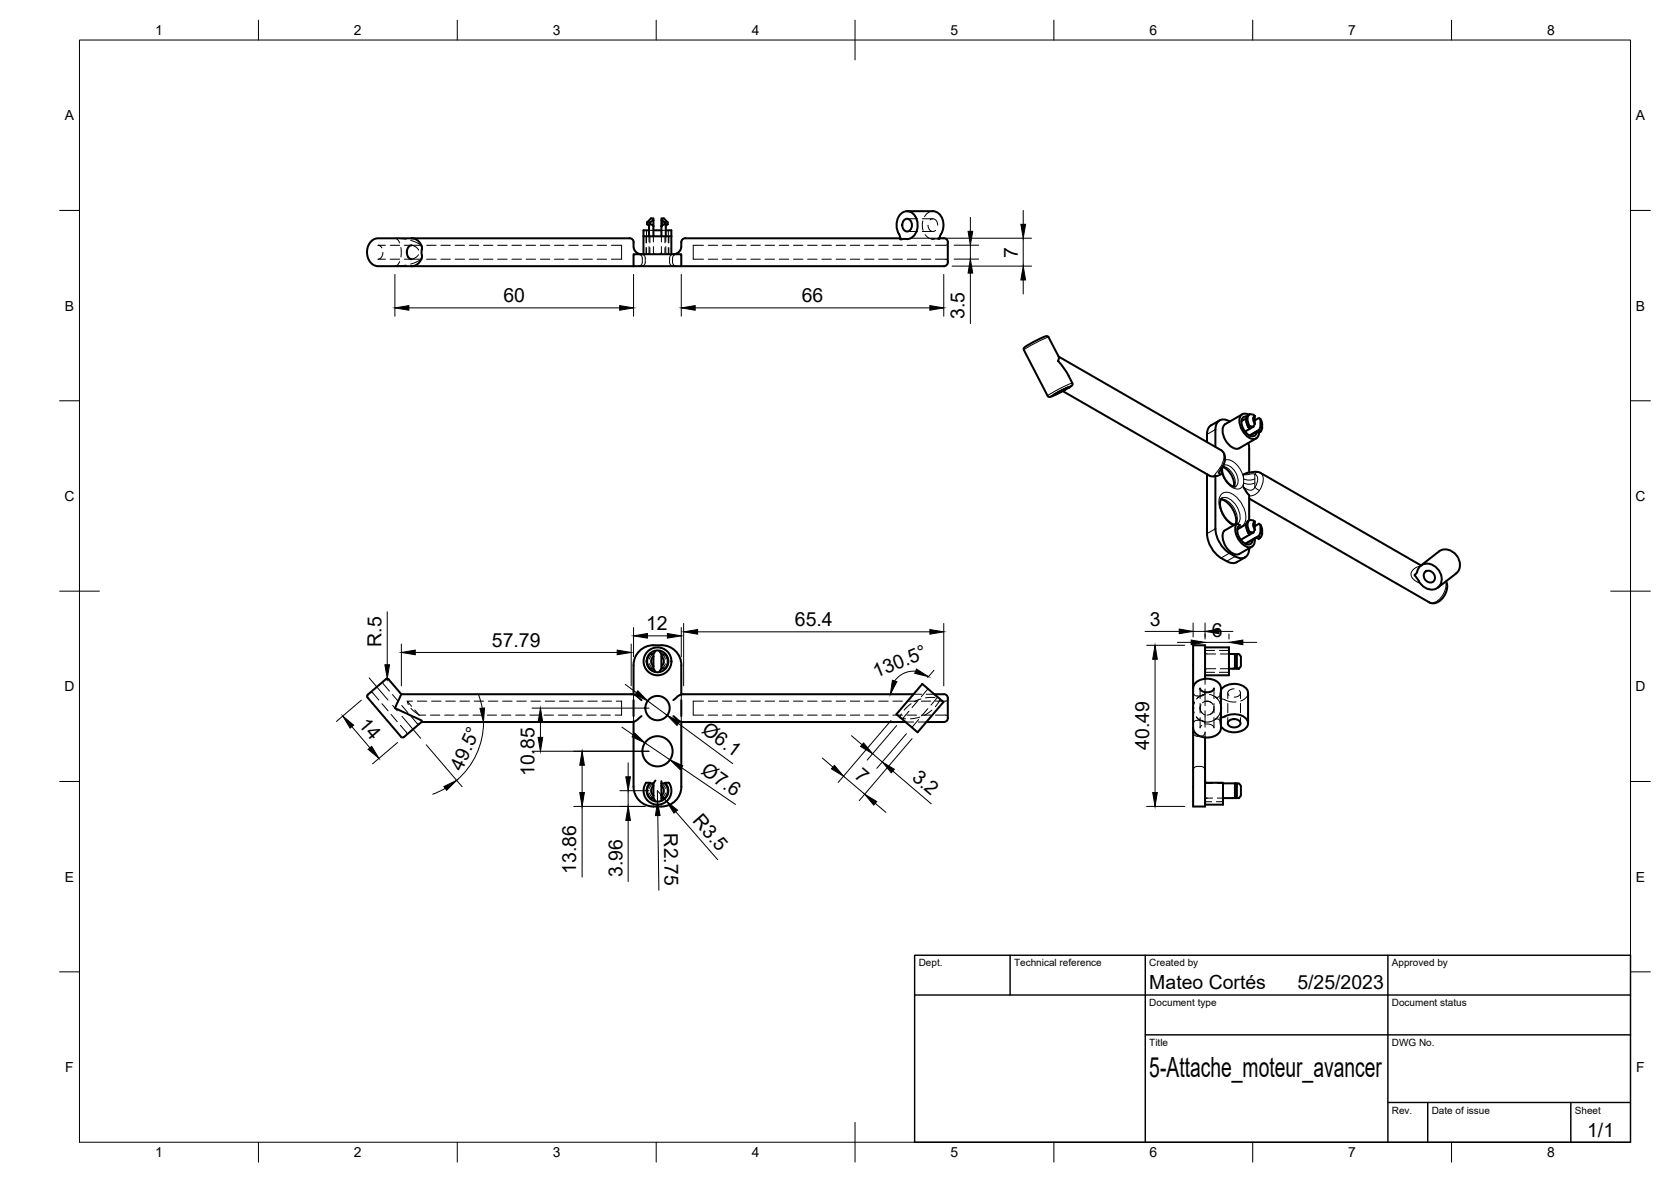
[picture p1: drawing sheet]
<svg xmlns="http://www.w3.org/2000/svg" width="420mm" height="297mm" viewBox="0 0 420 297" stroke-linecap="round" stroke-linejoin="round" font-family="sans-serif">
<!-- layer: Visible -->
<g fill="none" stroke="#000" stroke-width=".51">
<path d="M103.5 59.9a2.74 2.74 0 0 1 2.5 3.5l.1 .7M103.5 59.9h-8.4a3.6 3.6 0 0 0-2.5 5.2 2.73 2.73 0 0 0 2.5 1.8h8.4M103.5 59.9h54.8M158.3 59.9a1.01 1.01 0 0 1 1 1M161.8 59.4h7M162.7 55.9v.5h1l.6 .5M162.7 56.4l.4 .2 .1 .3v2.5M163.2 57.9h-1.4v6M163.5 55.9v.5M164.3 55.4v-.5h-.6l-1 1M164.3 55.4l-.8 .5h-.8M164.3 57.9h2"/>
<path d="M164.3 55.4v4M166.3 55.4v4M167.1 55.9v.5M167.4 57.9h1.4v6M167.9 56.4h-1l-.6 .5M167.9 55.9h-.8l-.4-.3a.37 .37 0 0 1-.4-.3 .37 .37 0 0 1 .3-.4h.3l1 1v.5M167.9 56.4l-.4 .2-.1 .3v2.5M172.3 59.9h54M172.3 59.9a1.01 1.01 0 0 0-1 1M226.3 59.7l-.1 .3M226.4 53.9a2.33 2.33 0 0 1 2.3-.8 2.33 2.33 0 0 1 1.7 1.8 3.7 3.7 0 0 1-2.1 5.2h-1.3a.46 .46 0 0 1-.6 0 .46 .46 0 0 1-.1-.6l-.1-.3a4.6 4.6 0 0 1 .2-5.3zM227.4 55.3a1.22 1.22 0 0 1 1.4-.1 1.22 1.22 0 0 1 .5 1.4 1.26 1.26 0 0 1-1.2 1.6 1.26 1.26 0 0 1-1.2-1.6z"/>
<path d="M228.1 53.1h6.5a3.5 3.5 0 0 1 2.4 4.8l-.6 1.3-.1 .7M235.9 59.9h1.4M237.3 59.9a1.01 1.01 0 0 1 1 1M103.5 61.6a1.87 1.87 0 0 0-1.2 1.8 1.87 1.87 0 0 0 1.2 1.7M103.5 66.9h55.8M106.1 64.1a2.68 2.68 0 0 1-2.6 2.8M159.3 60.9l.1 1.6a1.99 1.99 0 0 0 1.9 1.4M159.3 63.9h12v3h-12zM171.3 66.9h66M171.3 60.9l-.1 1.6a1.99 1.99 0 0 1-1.9 1.4M228.1 60.1h.2M238.3 60.9v5"/>
<path d="M238.3 65.9a1.01 1.01 0 0 1-1 1M266.2 89.6l40.8 23.5a3.2 3.2 0 0 1 .2 4.5l-.8 1.2M266.2 89.7l-2.5-5a1.16 1.16 0 0 0-1.6 .1l-4.1 2.2a.71 .71 0 0 0-.5 1l6 11.6 .5 .2 .8-.3 4-2.1M266.2 89.7l-.2 1 2.1 2.7 1.5 2.9a.92 .92 0 0 1-.8 1.1M267.2 98.3l37 21.3M268.6 97.3l-3.7 1.9M303.5 119.2v14.9a8 8 0 0 0 6.6 7.4l.8-.2M303.5 109.2v1.9M304.2 119.6l1 .1M304.5 106.8a2.42 2.42 0 0 0-1 2.3M305.6 119.6l-.4 .1M305.6 119.6v13.3a8.1 8.1 0 0 0 5 6.9"/>
<path d="M306.7 105.6l-2.2 1.3M307 119.2l-.8 .4h-.6M307.3 117.4l.1 1.6 .8 1.6 1.3 1.4 .8 .3h.4M307.4 117.4a4.8 4.8 0 0 1 2.8 4.9M307.6 117h.1M308.1 106.6a2.68 2.68 0 0 0-.3 3.3 4.2 4.2 0 0 0 3.4 2.9l4.6-2.6M309.2 105.9a2.17 2.17 0 0 0-2.5-.3 2.17 2.17 0 0 0-1.1 2.3v4.4M312.4 104.1l-4.3 2.5M312.7 119.2l1.6-.5a3.9 3.9 0 0 1 2.6 .1l40.4 23.3M313.4 105.2l-1.2 .6M313.5 104.7a1.26 1.26 0 0 0-1.3 1.7 3.7 3.7 0 0 0 2.8 3.2 1.09 1.09 0 0 0 1-1M313.9 107.3l.3 .3-.1 .3"/>
<path d="M313.9 111.3l.2 1.5v6M314 104.2a1.5 1.5 0 0 0-1.7 0 1.5 1.5 0 0 0-.7 1.6 5 5 0 0 0 3.5 4.5 1.41 1.41 0 0 0 1.5-1.6M314.1 107.9l-1 .5M314.2 104.1a2.13 2.13 0 0 0-.3 3.2M314.2 104.1l1 .1 .3 .3v2M314.2 107.1l1 .1M314.2 107.1l-.3 .2M314.2 104.1a2.29 2.29 0 0 0 0 3M315.2 107.2l-1.1 .7M315.5 105.6l1.1-.6 .3 .3v2.1l-.3 .7-2.4 1.3M315.5 106.5l-.3 .7M315.5 104.5a1.39 1.39 0 0 0 0 2"/>
<path d="M315.5 105.6h.1M315.6 108.7l1.1-.7 .2 .5-.4 .2zM315.8 108.6l-1.5 .9M316.7 108h-.1M316.9 105.3a1.39 1.39 0 0 1 0 2M317.4 106.6v.8M317.4 107.4l-.2 .7-.3 .4M307 125.5l1.4 .7 1.5 1.6 .8 2 .1 .8-.1 1.1M307.3 125.2l-.4 .4-.2 1.1 .6 2.2 1.4 2 .7 .5 1.1 .5M307.8 133.4a4.2 4.2 0 0 0 1.4 5.1 2.28 2.28 0 0 0 2.4 .7M311 131.5a4.2 4.2 0 0 0 1.3 5.1l.4 .4a1.64 1.64 0 0 0 2.1 .4 1.64 1.64 0 0 0 .7-2M311.7 131.9l-.7-.4-3.2 1.9"/>
<path d="M311.7 131.9l-.1 .1M311.7 131.9a2.54 2.54 0 0 0 .1 3.5l.4 .5a1.76 1.76 0 0 0 2.4 .6l.4-.9M312.7 122.5l1.4 1.9v6.3M313.4 131.7l-2.3 1.3M313.9 133.9l.3 .3-.1 .2M314.1 125.3l45.3 26.1a3.3 3.3 0 0 0 4-2.2l.5-1.8-.3-1.3M314.1 134.4l-2.1 1.2M314.1 137.8a2.16 2.16 0 0 1-1 2.3 2.16 2.16 0 0 1-2.5-.3M314.2 130.7a2.29 2.29 0 0 0 0 3M314.8 137.4l-3.2 1.8M315.2 133.8l-1-.1-.3 .2M315.2 133.8l-1.1 .6"/>
<path d="M315.5 131.1a1.36 1.36 0 0 0-1.8-.1 1.36 1.36 0 0 0-.3 1.8l.5 1.1M315.5 133.1l-.3 .7M315.5 131.1v2M315.5 131.1a1.39 1.39 0 0 0 0 2M315.8 135.2l-2.6 1.5M316.6 134.6l-3.5 2M316.8 135.2l-.3 .2-1-.2M316.9 131.9a1.39 1.39 0 0 1 0 2M316.9 131.9l-.3-.3-1.1 .6M316.9 133.9l-.3 .7 .2 .6M316.9 131.9v2M317.4 133.2a1.97 1.97 0 0 1-.6 2"/>
<path d="M313.1 140.1l-2.2 1.2M356.7 146a3.2 3.2 0 0 0 5.2 1.3 3.7 3.7 0 0 0-.3-4.2 3.7 3.7 0 0 0-3.9-1.2 2.93 2.93 0 0 0-1.5 2.1l-.1 .1a.44 .44 0 0 0-.4 .4 .44 .44 0 0 0 .3 .5l.7 1M357.3 142.1l4.5-3.5a3.6 3.6 0 0 1 5.3 2.8 2.8 2.8 0 0 1-1 2.7M358.2 143.8a1.58 1.58 0 0 1 2.2 .3 1.58 1.58 0 0 1-.1 2.1 1.68 1.68 0 0 1-1.9-.5 1.68 1.68 0 0 1-.2-1.9zM366.1 144.1l-4.6 3.6M92.4 175.3l8.5 9.9M100.9 174.5l-3.2-3.8a1.1 1.1 0 0 0-1.3 .5l-3.3 2.8a1.03 1.03 0 0 0-.7 1.3M100.9 174.5l-1.6 3.5 6.6 3 .2 .3-3.8 3.3a1.11 1.11 0 0 1-1.4 .6M100.9 174.5h58.4M159.3 176v4M159.3 174.5l.8 .4 1.2 1.1M161.3 180l-1.2 1-.8 .4"/>
<path d="M163.5 164.3h.2a.43 .43 0 0 1 .6 .1 .43 .43 0 0 1 0 .6M163.5 164.4a2.37 2.37 0 0 0 .2 3.6h.6M164.3 168l.5 .7M164.3 167.5v.5M164.3 162.2h2M164.3 165v2.5M164.3 162.1a5 5 0 0 0-5 5v7.4M164.3 164.9a1.6 1.6 0 0 0 0 2.5M164.8 163.6l-.5 .7M165.8 163.6l.5 .7M166.3 168l-.5 .7M166.3 164.3v3.7"/>
<path d="M166.3 162.1a5 5 0 0 1 5 5v7.4M166.3 164.9a1.6 1.6 0 0 1 0 2.5M166.3 164.3l.3 .2M166.5 164.5h.7a2.41 2.41 0 0 1 .1 3.4M167.2 167.9l-.9 .1M169.3 180l1.2 1 .8 .4M171.3 174.5l-.8 .4-1.2 1M171.3 176v4M229.7 174.5h-58.4M231.9 171.9l5.3 4.5-6.5 7.6-5.3-4.5zM234.9 174.5h2.4M237.3 174.4a1.01 1.01 0 0 1 1 1"/>
<path d="M238.3 175.5v5M300.7 171.6a4.3 4.3 0 0 1 6.1 .6l.2 .7v10a3.3 3.3 0 0 1-4.1 2.4 2.84 2.84 0 0 1-2.9-2.4v-10l.2-.8zM301.8 173l.5 .7 1 .3 1.3-.3 .4-.2 .2-.5M303 170.6v-8.4h-3v10.8M303 162.7h6v7h-6M307 173.4a4.4 4.4 0 0 1 6.5-.2l.3 .9v7.7M309 164.3h1.5M310.5 164.3v3.7h-1.5M310.5 168h.5M310.5 164.3h.5M311 164.3h.4a1.53 1.53 0 0 1 .6 1.9v.3a1.04 1.04 0 0 1-.8 1.5h-.2zM159.3 181.4v16.3a5 5 0 0 0 5 5 6.7 6.7 0 0 0 5.2-1.2 5 5 0 0 0 1.8-3.8v-16.3"/>
<path d="M159.3 181.4h-53.3M164.3 200v.6M164.3 197.5v-.2a.5 .5 0 0 0-.3-.5 .5 .5 0 0 0-.5 .1 2.64 2.64 0 0 0 0 3.7M164.3 197.5v2.5M164.3 197.5a1.6 1.6 0 0 0 0 2.5M164.8 196.2l-.5 .7M166.3 196.3v.6M166.3 196.9v.6M166.3 200v.1a.5 .5 0 0 0 .3 .5 .5 .5 0 0 0 .5 0M166.3 196.9h.2a1.1 1.1 0 0 1 1.3 1l.1 1.2-.3 .8-.5 .7M166.3 197.5v2.5M166.3 197.5a1.6 1.6 0 0 1 0 2.5"/>
<path d="M168.2 196.7a3.5 3.5 0 0 1-2.9 5.5 3.5 3.5 0 0 1-2.9-5.5h1a2.74 2.74 0 0 0 0 3.9 2.74 2.74 0 0 0 3.9 0 2.74 2.74 0 0 0-.1-3.9h1M171.3 181.4h56.4M232.9 181.4h4.4M238.3 180.4a1.01 1.01 0 0 1-1 1M300 182.9v19.8h3v-17.4M303 196.2l.2 .5M303 196.7h4.5v5.5h-4.5M307.5 196.9h3M308 180.1l-1 .2M308 180.1a4.6 4.6 0 0 1 5.6 .8 2.11 2.11 0 0 1-1.9 2.9 4.3 4.3 0 0 1-4.7-1.3M309 181.1a1.82 1.82 0 0 1 2.9 .7 1.74 1.74 0 0 1-1.6 1 1.74 1.74 0 0 1-1.6-1zM310.5 196.9v3.7h-3"/>
<path d="M310.5 196.9h.5M311 196.9h.4a1.53 1.53 0 0 1 .6 1.8v.4a1.01 1.01 0 0 1-.8 1.5h-.2zM163.5 200.6h.8M164.3 200.6l.5 .7M166.3 200.6v.5M310.5 200.6h.5"/>
<circle cx="165.3" cy="166.2" r="3.5"/>
<circle cx="165.3" cy="166.2" r="2.74"/>
<circle cx="165.3" cy="177.9" r="3.1"/>
<circle cx="165.3" cy="188.8" r="3.8"/>
</g>
<!-- layer: Hidden -->
<g fill="none" stroke="#000" stroke-width=".25">
<path d="M162.4 59.4v1.6M162.6 57.9v3.1M163.2 57.9h1.1M163.2 59.4v1.4M163.4 59.4v1.6M164.3 59.4v1.4M166.3 55.4l.9 .5v.5l-.5 .2-.2 .3M166.3 57.9h1.1M166.3 59.4v1.4M166.5 55.4l.8 .5v.5l-.6 .2-.2 .3zM167.2 59.4v1.6M167.4 59.4v1.4"/>
<path d="M168 57.9v3.1M168.2 59.4v1.6M226.3 59.9h.4l-.5 .1M228.1 58.2h2.6M228.1 55h2.6M231.9 58.2h2.7M231.9 55h2.7M232 55.5l-.1 1 .2 1.4M232.6 59a2.82 2.82 0 0 0 2.8 1.1h.3a.37 .37 0 0 0 .5 .1 .37 .37 0 0 0 .1-.5M233.3 56.6a1.24 1.24 0 0 0 .5 1.3 1.24 1.24 0 0 0 1.4 0M233.9 55.3a1.23 1.23 0 0 1 1.4 0 1.23 1.23 0 0 1 .5 1.3M234.6 53.1l-1.2 .4-.9 .9"/>
<path d="M235.9 59.9h.4M96.3 63.4a1.55 1.55 0 0 1-1.2 1.7h1.8M96.9 61.6h-1.8l.5 .2 .4 .5M98.1 61.6h2.4M98.1 65.1h2.4M100.5 65.7l-.5 .9-.7 .3 2.8-.3M100.8 62.2v2.4M101.7 61.6h4.4M101.7 65.1h4.4M102.1 60.1l-2.8-.2 .7 .3 .5 .9M102.5 62.3l.1 2.4M103.3 60.4a4.6 4.6 0 0 1 2.7 1.5"/>
<path d="M103.3 61.6a2.32 2.32 0 0 1 2 1.3M105.2 64a2.63 2.63 0 0 1-1.9 1.1M106 64.8v.1a5 5 0 0 1-2.7 1.5M107.3 61.6h2.4M107.3 65.1h2.4M110.8 61.6h2.4M110.8 65.1h2.4M114.4 61.6h2.4M114.4 65.1h2.4M118 61.6h2.4M118 65.1h2.4M121.6 61.6h2.4"/>
<path d="M121.6 65.1h2.4M125.1 61.6h2.4M125.1 65.1h2.4M128.7 61.6h2.4M128.7 65.1h2.4M132.3 61.6h2.4M132.3 65.1h2.4M135.9 61.6h2.3M135.9 65.1h2.3M139.4 61.6h2.4M139.4 65.1h2.4M143 61.6h2.4"/>
<path d="M143 65.1h2.4M146.6 61.6h2.3M146.6 65.1h2.3M150.2 61.6h2.3M150.2 65.1h2.3M153.7 61.6h2.6v3.5h-2.6M159.3 61.9a2.2 2.2 0 0 0 2.3 2.1l.6 .7v1.2a1 1 0 0 1-1 1M160.5 63.9a1 1 0 0 1 1 1v1a1 1 0 0 1-1 1M162.4 62.2v1.7M162.6 62.2v1.7M163.2 62v1.5l-.5 .4M163.4 62.2v1.7"/>
<path d="M164.3 62v1.4l.2 .4 .3 .1M165.8 63.9l.4-.2 .1-.3v.5M166.3 62v1.4M167.2 62.2v1.7M167.4 62v1.5l.5 .4M168 62.2v1.7M168.2 62.2v1.7M170.1 63.9a1 1 0 0 0-1 1v1a1 1 0 0 0 1 1M171.3 61.9a2.2 2.2 0 0 1-2.3 2.1l-.6 .5v1.4a1 1 0 0 0 1 1M176.9 61.6h-2.6v3.5h2.6M178.1 61.6h2.3M178.1 65.1h2.3"/>
<path d="M181.7 61.6h2.3M181.7 65.1h2.3M185.2 61.6h2.4M185.2 65.1h2.4M188.8 61.6h2.4M188.8 65.1h2.4M192.4 61.6h2.4M192.4 65.1h2.4M195.9 61.6h2.4M195.9 65.1h2.4M199.5 61.6h2.4M199.5 65.1h2.4"/>
<path d="M203.1 61.6h2.4M203.1 65.1h2.4M206.7 61.6h2.3M206.7 65.1h2.3M210.2 61.6h2.4M210.2 65.1h2.4M213.8 61.6h2.4M213.8 65.1h2.4M217.4 61.6h2.4M217.4 65.1h2.4M220.9 61.6h2.4M220.9 65.1h2.4"/>
<path d="M224.5 61.6h2.4M224.5 65.1h2.4M227.7 60.1h.6M228.1 61.6h2.4M228.1 65.1h2.4M231.7 61.6h2.3M231.7 65.1h2.3M234.9 60.1h-.6h.3M235.2 65.1h2.7l.4 .5M238.3 61.1l-.2 .4-.3 .1h-2.6M93 174.1l.4-.1 .3 .1 1.5 1.8M96 176.8l1.6 1.8"/>
<path d="M96.5 171.2l-.2 .3 .1 .4 1.5 1.8M98.3 179.5l1.6 1.9M98.7 174.5l1.5 1.9M101 177.3l1.6 1.8M102.4 176.2l.3 .8M103.3 178l2.1 1.7M103.3 180l1.5 1.8 .4 .1 .4-.1M103.7 176.2h-1.3l1.1 1.3M104.3 178.4l1.1 1.3M104.9 176.2h2.4M105.4 179.7h1.6M108.2 179.7h2.4"/>
<path d="M108.5 176.2h2.4M111.8 179.7h2.4M112.1 176.2h2.4M115.4 179.7h2.4M115.7 176.2h2.3M118.9 179.7h2.4M119.2 176.2h2.4M122.5 179.7h2.4M122.8 176.2h2.4M126.1 179.7h2.4M126.4 176.2h2.4M129.6 179.7h2.4"/>
<path d="M129.9 176.2h2.4M133.2 179.7h2.4M133.5 176.2h2.4M136.8 179.7h2.4M137.1 176.2h2.4M140.4 179.7h2.3M140.7 176.2h2.3M144 179.7h2.3M144.2 176.2h2.4M147.5 179.7h2.4M147.8 176.2h2.4M151.1 179.7h2.4"/>
<path d="M151.4 176.2h2.4M155 176.2h1.3v3.5h-1.6M159.3 180v1.4M159.3 174.5v1.5M163.3 166.8l.4 .7 .6 .5M164.3 164.3l-.6 .6-.4 .7M166.5 164.5l.8 1.1M167.3 166.8l-.8 1.1M171.3 174.5v1.5M171.3 180v1.4M176.9 176.2h-2.6v3.5h2.6M178.1 176.2h2.3"/>
<path d="M178.1 179.7h2.3M181.7 176.2h2.3M181.7 179.7h2.3M185.2 176.2h2.4M185.2 179.7h2.4M188.8 176.2h2.4M188.8 179.7h2.4M192.4 176.2h2.4M192.4 179.7h2.4M195.9 176.2h2.4M195.9 179.7h2.4M199.5 176.2h2.4"/>
<path d="M199.5 179.7h2.4M203.1 176.2h2.4M203.1 179.7h2.4M206.7 176.2h2.3M206.7 179.7h2.3M210.2 176.2h2.4M210.2 179.7h2.4M213.8 176.2h2.4M213.8 179.7h2.4M217.4 176.2h2.4M217.4 179.7h2.4M220.9 176.2h2.4"/>
<path d="M220.9 179.7h2.4M224.5 176.2h2.4M224.5 179.7h2.4M226.6 179.4l-.1 .2a.52 .52 0 0 0-.1 .7 .52 .52 0 0 0 .6 .2l.7 .1M228.1 176.2h2.4M228.1 179.7h2.4M228.6 178.7l-1.8 2M229.1 176.9l-1.8 1.6M229.7 174.5h2M230.9 176l-1.6 1.8M231.6 175.6l-1.7 .7M231.7 176.2h2.3"/>
<path d="M231.7 179.7h2.3M232.9 174.5h2M233.3 178.1l-1.5 1.8M233.3 173.1l-1.7 2M234.3 178.4l-1.9 1.4M235.1 175.3l-2.4 .1M235.2 179.7h2.7l.4 .5M235.8 175.2l-1.7 2M236.2 175.6l-.1 .7-.9 1.3M238.3 175.7l-.4 .5h-2.7M300 178l.2 1.1zM300 178h.1"/>
<path d="M300 173.9a1 1 0 0 0 1 1h1a1 1 0 0 0 1-1M300.2 176.7l-.2 1.3M300.4 176.4l-.4 1.6M301.1 175.4a2.13 2.13 0 0 1 1.9-.8v2.7M301.8 178h.1M301.8 178a1.74 1.74 0 0 0 1.3 1.6M301.8 173v2.6M301.8 176.8v2.3M301.8 177.6v.4M302 177.1a1.73 1.73 0 0 0 .4 2.2M302.9 176.3a1.75 1.75 0 0 1 2.1 .8M302.9 174.5l-1.3 .5-.7 .6"/>
<path d="M303 178.6v2.8l-.5-.1M303 163.6l.1 .5 .3 .2h2.3M303 170.6v1.4M303 173.2v1.3M303 163.5h2.4M303 169h2.4M304.1 174.5l1.3 .5 .7 .6M304.6 176.6a1.71 1.71 0 0 0-2.2 0M305.2 177.6a1.73 1.73 0 0 1-1 1.9M305.2 178.3a1.73 1.73 0 0 1-1.7 1.4M305.2 178h.1M305.2 173v2.6"/>
<path d="M305.2 176.8v2.3M305.6 175.2l.8 .7 .6 1.5M305.7 168h-2.3l-.2 .2-.2 .5M306.6 163.5h2.4M306.6 169h2.4M306.7 176.7l.3 1.3M306.8 174.5a.8 .8 0 0 1-1.3 .6M306.8 174.1v.4M306.8 174.4v.7a.29 .29 0 0 0-.1 .4 .29 .29 0 0 0 .4 .1l.7 .2a4.5 4.5 0 0 0 3 .6M306.9 168h2.1M306.9 164.3h2.1M307 178.5l-.6 1.5-.8 .7"/>
<path d="M307 178l-.2 1.1M307 178h.1M307 173.4l-.2 1M308.7 174.1v1.5M308.7 176.8v2.3M310 167.9l1.5 .1M310.3 173.1a1.19 1.19 0 0 0-1.5 1.5l.2 .2M311.5 164.3v.2h-1.5M311.6 173.6a.9 .9 0 0 1 .2 1 .9 .9 0 0 1-.9 .5l-.6 .1M311.9 174.1v1.5M311.9 176.8v2.3M313.8 174.1a2.42 2.42 0 0 1-1.8 2.1"/>
<path d="M100.7 182.3l1.5 1.7 .1 .5-.2 .2M163.3 199.3l.4 .7 .6 .6M164.3 196.9l-.6 .5-.4 .7M166.3 196.9l.6 .5 .4 .7M167.3 199.3l-.4 .7-.6 .6M227.7 181.4h2M230.9 181.4h2M231 180.8l-1.7 2M231.3 180.2l-2.4 .4M300 182a1 1 0 0 1 1-1h1a1.01 1.01 0 0 1 1 1M300 184a1 1 0 0 0 1 1h1a1 1 0 0 0 1-1M300 193.6a1 1 0 0 1 1-1h1a1 1 0 0 1 1 1"/>
<path d="M300.8 180.2l.9 .8zM301.8 180.3v2.6l.4-.6M303 196.3l.2 .4 .3 .2M303 181.4v1.4M303 183.9v1.4M303.2 196.7l.3 .2M303.5 196.9h1.4M305.2 180.3v2.6l-.2-.5-.4-.2-1.3-.2M305.5 180.8a.8 .8 0 0 1 1.3 .6M306.1 196.9h1.4M306.2 180.2l-1 .8a3.6 3.6 0 0 1-2.8 .3l-.7-.3M306.8 181.4v.4"/>
<path d="M306.8 181.5l.2 1M307 180.3h-.3l.1 1.2M308.7 180.3v1.5M311.9 180.3v1.5M303 201.1l.2-.4 .3-.1-.3 .2-.2 .5M303 201.5h1.7M303.5 200.6h1.4M305.9 201.5h1.6M306.1 200.6h1.4"/>
</g>
<!-- layer: Visible Narrow -->
<g fill="none" stroke="#000" stroke-width=".25">
<path d="M263.7 84.7l-3.2 1.4-3 1.8M264.8 99.3l4-2-2.3 1.3zM266 90.7h.1M268.8 97.4l.6-.5-3.1 1.4-2.2 1.4 3.7-1.7M269.7 96.3l-3.3 1.4-3 1.8M305.6 107.9l-2.1 1.3M306.9 118l.1 .1M307 117.9v1.3l-.5-.4M307 113.1a3.2 3.2 0 0 1 0 4l-.2 .5M307 118.1a5.7 5.7 0 0 0 4 4.8 1.55 1.55 0 0 0 1.7-1.5M307.2 117.7l-.4-.1-1.6 2.1M307.5 117.2a4 4 0 0 1 2.8 5.1"/>
<path d="M307.6 117a3 3 0 0 1 3.4 2.4 2.34 2.34 0 0 1-.3 2.9M308 115.6a3.7 3.7 0 0 1 3.9 2.5l.8 2.2M313.3 105.7l.1 .9 .7 1.2M315.5 119.2l-.3-.1-1.8 .2-.7-.1v1.1M315.5 119.2v2.2M315.5 119.2a2.02 2.02 0 0 1 .3 2.9l-.3 .4M315.8 108.6h-.1M316.5 118.6a.88 .88 0 0 0-1 .6M316.9 118.8a3.2 3.2 0 0 1 0 4.1l-.3 .4M305.6 132.9l-2.1 1.2M307 125.4a4.9 4.9 0 0 1 4.1 4.7l-.2 1.5M307.3 125.2a2.82 2.82 0 0 1 3.2 1.3 4.9 4.9 0 0 1 1 4.8l-.3 .3"/>
<path d="M309.1 139l-2.1 1.2M310 132.1a7.1 7.1 0 0 1-3.4-6.8 1.96 1.96 0 0 1 3.1-1.2 7.1 7.1 0 0 1 3.5 6.8 1.85 1.85 0 0 1-2 1.6M310.6 139.8l-2.2 1.2M312.7 121.4v1.1l.4 .2a1.52 1.52 0 0 0 2.4-.2M312.7 120.3v1.1M312.7 121.4l1.4 .3 1.4-.3M312.7 120.3l1.4 .4 1.4-.4M313.3 132.3l.1 .8 .7 1.3M315.5 122.5l1.1 .8M315.5 121.4v1.1M315.8 135.2h-.3M316.7 123.3a3 3 0 0 1-2.6 1.3"/>
<path d="M357 142.3a2.03 2.03 0 0 0-1.8 3l.8 .7 1.1 .6M363.5 146.1a5 5 0 0 1-3.2 5.4l-.9-.1"/>
</g>
<!-- layer: BORDER -->
<g fill="none" stroke="#000" stroke-width=".25">
<path d="M20 10.1h390v276.9h-390zM65 5.1v5M115 5.1v5M165 5.1v5M215 5.1v10M265 5.1v5M315 5.1v5M365 5.1v5M15 52.9h5M410 52.9h5M15 100.7h5M410 100.7h5"/>
<path d="M15 148.6h10M405 148.6h10M15 196.4h5M410 196.4h5M15 244.2h5M410 244.2h5M65 287v5M115 287v5M165 287v5M215 282.1v9.9M265 287v5M315 287v5"/>
<path d="M365 287v5"/>
</g>
<!-- layer: TITLEBLOCK -->
<path d="M230 240.1h180v46.9h-180zM230 250h180M254 240.1v9.9M288 240.1v46.9M349 240.1v46.9M288 260.1h122M349 277.1h61M359 277.1v9.9M395 277.1v9.9" fill="none" stroke="#000" stroke-width=".36"/>
<!-- layer: FD_Dimensions -->
<g fill="none" stroke="#000" stroke-width=".25">
<path d="M228.8 59.9h30.6M244 54.6v3.5M257.3 52.9v3.5M257.3 59.9v7M99.3 69v10.5M102.8 77.4h53M159.3 69v10.5M171.3 69v10.5M174.8 77.4h59M237.3 69v10.5M239.4 66.9h20M239.9 61.6h6.2"/>
<path d="M239.9 65.1h6.2M244 61.6v3.5M244 68.6v12.7M257.3 70.4v3.5M97.4 153.7v13.4M159.3 157.7v7.4M162.8 159.8h5M171.3 157.7v7.4M171.9 156.7v15.6M175.4 158.8h58.4M237.3 156.7v15.6M287.9 158.7h8.6"/>
<path d="M300 156.6v3.5M300 158.7h3M303 156.6v4M306.5 158.7h3.5M309 159.3v1.3M90.9 175.9l-6.3 5.4M97.4 170.6v.5M100.9 161.8v10.5M104.4 164h50.8M120.3 174.6l1 3.4M133.8 178h29.4M157.2 172l2.8 2.1"/>
<path d="M158.7 161.8v10.5M162.8 176.1l4.9 3.7M230.2 168.7a5.8 5.8 0 0 0-5.2 2.4M234.8 168.5l-1.5 1.8M288.3 162.2h9.6M290.4 165.7v33.5M296 161.4h3.5M303 161.4h6M312.5 161.4h3.5M88.5 182.6l4.5 5.3M100 186.6l-6.3 5.3M107.2 187.2l9 10.5"/>
<path d="M112 198.1l-3.2 1.5M121.6 181.4a19.3 19.3 0 0 1-6.8 14.7M133.8 188.8h29.4M135.9 181.4v3.9M146.4 192.3v6.9M155.9 198.7h7.3M156.4 182.7l2.9 2M157.9 191.7v3.5M157.9 198.7v4M162.2 186.7l6.2 4.2M170.6 181.8l13.6 10.1M171.3 192.9l13.7 9.3"/>
<path d="M206.8 190.5l2.6 2.3M212.1 195.1l5.3 4.5M214.1 184.9l2.6 2.2M219.4 189.4l2.4 2.1M224 181.1l-13.3 15.5M224.5 193.8l9.6 8.2M225.5 182.3l-7.5 8.7M227.9 184.4l-7.4 8.7M229.3 185.6l-13.3 15.6M144.3 202.7h17.9M146.4 202.7v17.7M157.9 206.2v15.3"/>
<path d="M165.4 204.9l.3 18.8M167.6 201.3l-2.3-2.6v2.8M169.9 204l10.6 12.1M220.1 201.9l2.6 2.2M288.3 202.7h9.6"/>
</g>
<g fill="#000" stroke="#000" stroke-width=".25">
<path d="M243.4 58.1h1.2l-.6 3.5zM256.7 56.4h1.2l-.6 3.5zM99.3 77.4l3.5-.6v1.2zM155.8 76.8l3.5 .6-3.5 .6zM171.3 77.4l3.5-.6v1.2zM233.8 76.8l3.5 .6-3.5 .6zM244 65.1l.6 3.5h-1.2zM257.3 66.9l.6 3.5h-1.2zM159.3 159.8l3.5-.6v1.2zM167.8 159.2l3.5 .6-3.5 .6zM171.9 158.8l3.5-.6v1.2zM233.8 158.2l3.5 .6-3.5 .6z"/>
<path d="M296.5 158.1l3.5 .6-3.5 .5zM303 158.7l3.5-.6v1.1zM96.8 167.1h1.1l-.5 3.5zM100.9 164l3.5-.6v1.1zM120.7 178l1.1-.1-.2 3.5zM155.2 163.4l3.5 .6-3.5 .5zM160.4 173.6l2.4 2.5-3.1-1.6zM224.4 170.9l1.1 .4-1.6 3.2zM230.5 168.1l2.9 1.9-3.4-.8zM290.4 162.2l.6 3.5h-1.2zM299.5 160.9l3.5 .5-3.5 .6zM309 161.4l3.5-.5v1.1z"/>
<path d="M86.2 179.9l2.7 2.3-.9 .8zM92.6 188.3l.9-.8 1.8 3.1zM111.6 197.7l3.2-1.6-2.5 2.5zM135.9 178l.6 3.4h-1.2zM135.3 185.3h1.2l-.6 3.5zM146.4 188.8l.5 3.5h-1.1zM145.8 199.2h1.1l-.5 3.5zM157.4 195.2h1.1l-.6 3.5zM159.6 184.2l2.6 2.5-3.3-1.5zM167.7 179.8l3.2 1.6-.7 .9zM168.4 190.9l3.3 1.5-.7 1zM209.8 192.3l2.3 2.8-3-1.9z"/>
<path d="M217.1 186.7l2.3 2.7-3-1.8zM221.8 191.5l3.1 1.8-.8 .9zM289.8 199.2h1.2l-.6 3.5zM157.9 202.7l.6 3.5h-1.1zM165.3 201.5l.7 3.4-1.2 .1zM167.6 201.3l2.7 2.3-.8 .8zM217.4 199.6l3.1 1.8-.8 .9z"/>
</g>
<!-- layer: Smart Centers -->
<path d="M92.8 170.4l4.8 5.5M98.7 177.3l1.2 1.3M101 180l4.8 5.6" fill="none" stroke="#000" stroke-width=".25"/>
<text font-size="7" x="289" y="270.6">5-Attache_moteur_avancer</text>
<g font-size="4.9">
<text x="255.9" y="64.7" transform="rotate(-90 255.9 64.7)">7</text>
<text x="126.6" y="75.9">60</text>
<text x="201.6" y="75.9">66</text>
<text x="242.5" y="80.1" transform="rotate(-90 242.5 80.1)">3.5</text>
<text x="162.5" y="158.4">12</text>
<text x="199.9" y="157.3">65.4</text>
<text x="289.1" y="157.2">3</text>
<text x="304.7" y="160">6</text>
<text x="95.9" y="162.5" transform="rotate(-90 95.9 162.5)">R.5</text>
<text x="123.7" y="162.5">57.79</text>
<text x="220.3" y="170.5" transform="rotate(-22 220.3 170.5)">130.5°</text>
<text x="89.9" y="182.2" transform="rotate(49 89.9 182.2)">14</text>
<text x="176.2" y="184.1" transform="rotate(36 176.2 184.1)">Ø6.1</text>
<text x="289" y="188.5" transform="rotate(-90 289 188.5)">40.49</text>
<text x="116.1" y="194" transform="rotate(-65 116.1 194)">49.5°</text>
<text x="134.4" y="195.1" transform="rotate(-90 134.4 195.1)">10.85</text>
<text x="176.1" y="194.3" transform="rotate(34 176.1 194.3)">Ø7.6</text>
<text x="214.6" y="195.4" transform="rotate(41 214.6 195.4)">7</text>
<text x="229.1" y="195.7" transform="rotate(41 229.1 195.7)">3.2</text>
<text x="166.9" y="209.5" transform="rotate(89 166.9 209.5)">R2.75</text>
<text x="174" y="206.4" transform="rotate(49 174 206.4)">R3.5</text>
<text x="144.9" y="219.6" transform="rotate(-90 144.9 219.6)">13.86</text>
<text x="156.5" y="220.4" transform="rotate(-90 156.5 220.4)">3.96</text>
<text x="289" y="248.5">Mateo Cortés</text>
<text x="326.2" y="248.5">5/25/2023</text>
<text x="399.1" y="285.7">1/1</text>
</g>
<g font-size="3.5">
<text x="39" y="8.8">1</text>
<text x="89" y="8.8">2</text>
<text x="139" y="8.8">3</text>
<text x="189" y="8.8">4</text>
<text x="239" y="8.8">5</text>
<text x="289" y="8.8">6</text>
<text x="339" y="8.8">7</text>
<text x="389" y="8.8">8</text>
<text x="16.3" y="30.2">A</text>
<text x="411.3" y="30.2">A</text>
<text x="16.3" y="78">B</text>
<text x="411.3" y="78">B</text>
<text x="16.2" y="125.9">C</text>
<text x="411.2" y="125.9">C</text>
<text x="16.2" y="173.7">D</text>
<text x="411.2" y="173.7">D</text>
<text x="16.3" y="221.6">E</text>
<text x="411.3" y="221.6">E</text>
<text x="16.4" y="269.4">F</text>
<text x="411.4" y="269.4">F</text>
<text x="39" y="290.8">1</text>
<text x="89" y="290.8">2</text>
<text x="139" y="290.8">3</text>
<text x="189" y="290.8">4</text>
<text x="239" y="290.8">5</text>
<text x="289" y="290.8">6</text>
<text x="339" y="290.8">7</text>
<text x="389" y="290.8">8</text>
</g>
<g font-size="2.5">
<text x="231" y="242.9">Dept.</text>
<text x="255" y="242.9">Technical reference</text>
<text x="289" y="242.9">Created by</text>
<text x="350" y="242.9">Approved by</text>
<text x="289" y="252.8">Document type</text>
<text x="350" y="252.8">Document status</text>
<text x="289" y="262.9">Title</text>
<text x="350" y="262.9">DWG No.</text>
<text x="350" y="279.9">Rev.</text>
<text x="360" y="279.9">Date of issue</text>
<text x="396" y="279.9">Sheet</text>
</g>
</svg>
